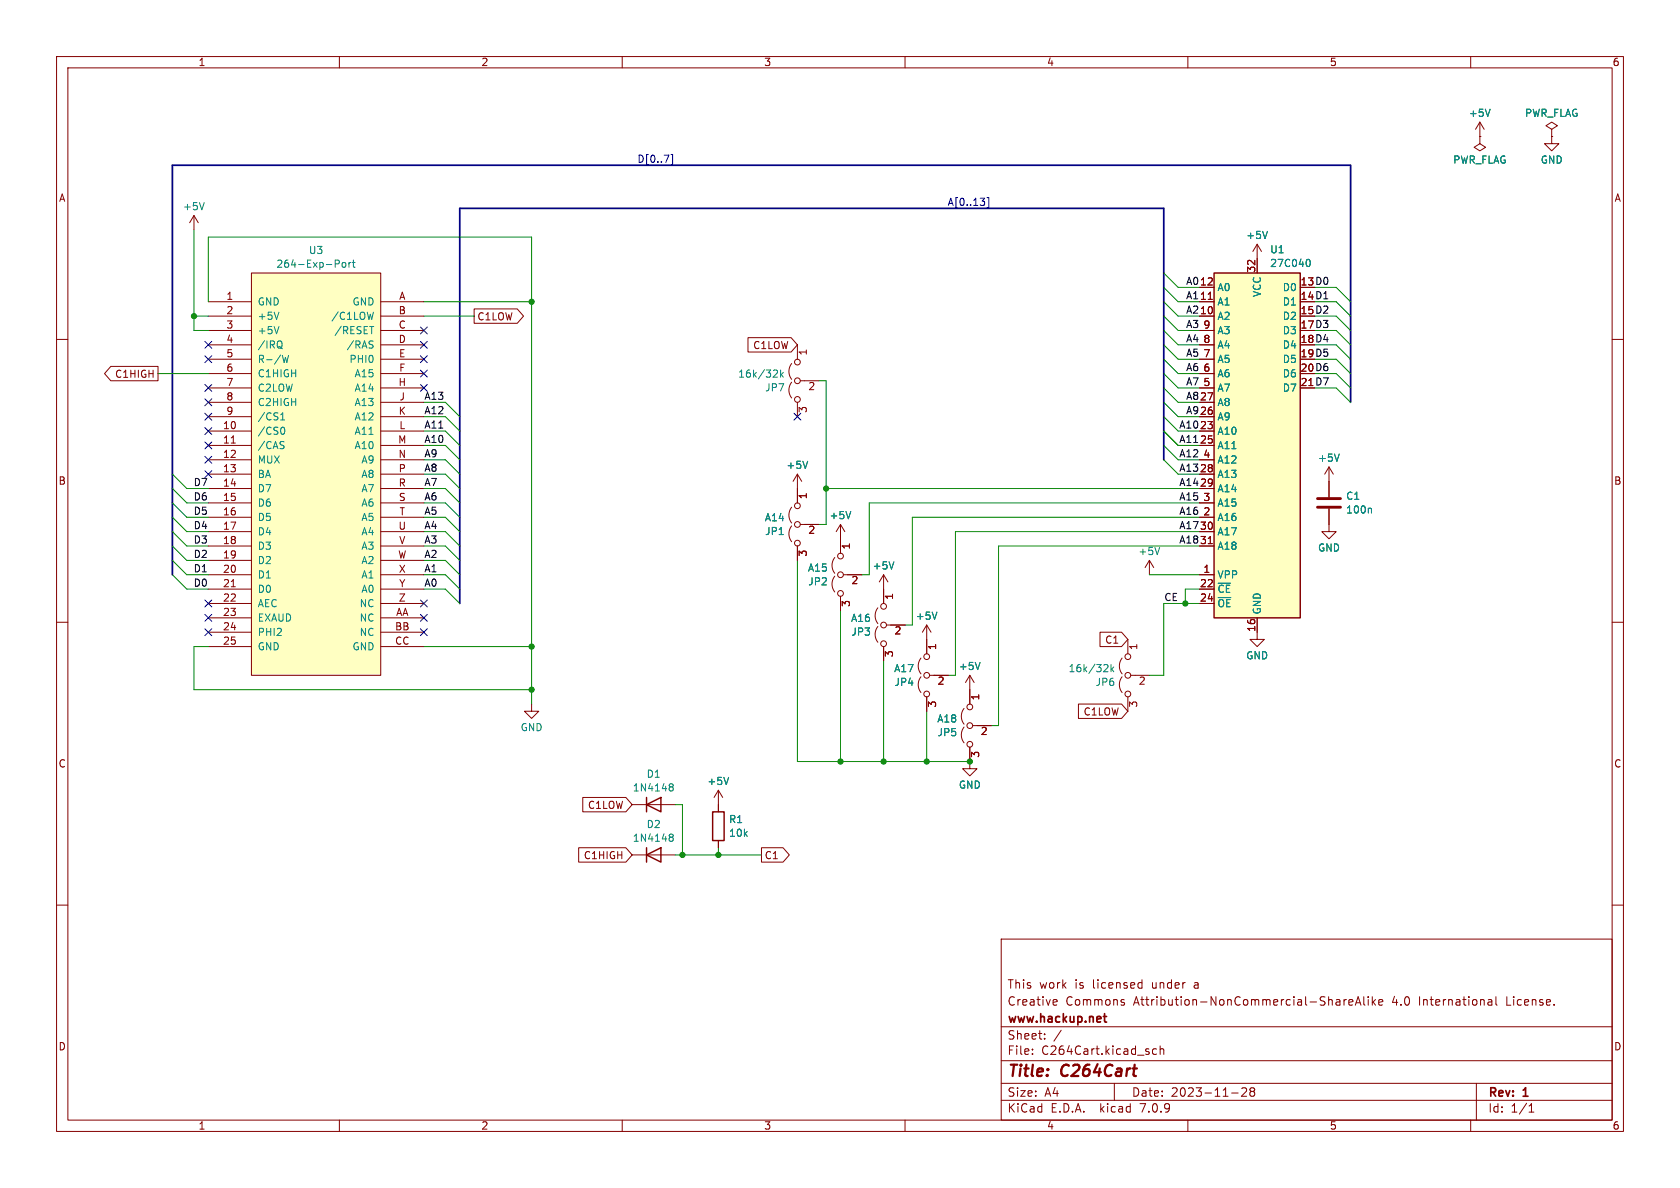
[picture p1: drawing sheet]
<svg xmlns="http://www.w3.org/2000/svg" width="297mm" height="210mm" viewBox="0 0 297 210" stroke-linecap="round" stroke-linejoin="round" font-family="sans-serif">
<g fill="none" stroke="#840000" stroke-width=".18">
<path d="M10 10h277v190h-277zM12 12h273v186h-273zM60 10v2M110 10v2M160 10v2M210 10v2M260 10v2M34.3 38.1l-.8 1.3M34.3 38.1v2.5M34.3 38.1l.8 1.3M261.6 24.1v1.3l1 .6-1 .7-1-.7 1-.6M261.6 24.1h.1"/>
<path d="M261.6 21.6l-.7 1.3M261.6 21.6v2.5M261.6 21.6l.8 1.3M274.3 24.1v1.3h1.3l-1.3 1.3-1.3-1.3h1.3M274.3 22.9l1-.7-1-.6-1 .6 1 .7v1.2M274.3 24.1h.1M10 60h2M36.8 53.3h7.6M36.8 55.9h7.6M36.8 58.4h7.6M44.4 48.3h22.9v71.1h-22.9zM67.3 53.3h7.6"/>
<path d="M67.3 55.9h7.6M67.3 58.4h7.6M83.8 54.6h7.6l1.2 1.3-1.2 1.3h-7.6zM132.2 59.7h7.7l1.1 1.3-1.1 1.2h-7.7zM212.1 53.3h2.5M212.1 55.9h2.5M212.1 58.4h2.5M212.1 50.8h2.5M213.6 52.9h.7M222.2 43.2v5.1M222.2 43.2l-.7 1.3M222.2 43.2l.8 1.3"/>
<path d="M285 60h2M19.6 64.8h8.3v2.5h-8.3l-1.1-1.3zM36.8 76.2h7.6M36.8 78.7h7.6M36.8 61h7.6M36.8 63.5h7.6M36.8 66h7.6M36.8 68.6h7.6M36.8 71.1h7.6M36.8 73.7h7.6M40.9 78.3h.7M67.3 76.2h7.6"/>
<path d="M67.3 78.7h7.6M67.3 61h7.6M67.3 63.5h7.6M67.3 66h7.6M67.3 68.6h7.6M67.3 71.1h7.6M67.3 73.7h7.6M140 64.3a2.26 2.26 0 0 0 0 2.8M140 67.6a2.26 2.26 0 0 0 0 2.8M141 61v2.5M141 71.1v2.6M141.5 67.3h3.3"/>
<path d="M212.1 76.2h2.5M212.1 78.7h2.5M212.1 61h2.5M212.1 63.5h2.5M212.1 66h2.5M212.1 68.6h2.5M212.1 71.1h2.5M212.1 73.7h2.5M36.8 81.3h7.6M36.8 83.8h7.6M36.8 86.4h7.6M36.8 88.9h7.6"/>
<path d="M36.8 91.4h7.6M36.8 94h7.6M36.8 96.5h7.6M36.8 99.1h7.6M67.3 81.3h7.6M67.3 83.8h7.6M67.3 86.4h7.6M67.3 88.9h7.6M67.3 91.4h7.6M67.3 94h7.6M67.3 96.5h7.6M67.3 99.1h7.6"/>
<path d="M140 89.7a2.26 2.26 0 0 0 0 2.8M140 93a2.26 2.26 0 0 0 0 2.8M141 83.8l.7 1.3M141 83.8v5.1M141 96.5v2.6M141 83.8l-.8 1.3M141.5 92.7h3.3M147.6 98.6a2.26 2.26 0 0 0 0 2.7M148.6 92.7l.8 1.3M148.6 92.7v5.1M148.6 92.7l-.8 1.3M203.2 99.1l.8 1.2"/>
<path d="M203.2 99.1v2.5M203.2 99.1l-.8 1.2M212.1 81.3h2.5M212.1 83.8h2.5M212.1 86.4h2.5M212.1 88.9h2.5M212.1 91.4h2.5M212.1 94h2.5M212.1 96.5h2.5M213.6 96.1h.7M234.9 89.9v4.1h1.3l-1.3 1.3-1.2-1.3h1.2M234.9 82.6l-.7 1.2"/>
<path d="M234.9 82.6v5.3M234.9 82.6l.8 1.2M10 110h2M36.8 101.6h7.6M36.8 104.1h7.6M36.8 106.7h7.6M36.8 109.2h7.6M36.8 111.8h7.6M36.8 114.3h7.6M40.9 103.7h.7M67.3 101.6h7.6M67.3 104.1h7.6"/>
<path d="M67.3 106.7h7.6M67.3 109.2h7.6M67.3 111.8h7.6M67.3 114.3h7.6M147.6 101.9a2.26 2.26 0 0 0 0 2.7M148.6 105.4v2.6M149.1 101.6h3.3M155.2 107.4a2.26 2.26 0 0 0 0 2.8M155.2 110.7a2.26 2.26 0 0 0 0 2.8M156.2 101.6l.8 1.3M156.2 101.6v5.1M156.2 114.3v2.5"/>
<path d="M156.2 101.6l-.8 1.3M156.7 110.5h3.3M162.8 116.3a2.26 2.26 0 0 0 0 2.8M162.8 119.6a2.26 2.26 0 0 0 0 2.8M163.8 110.5v5.1M163.8 110.5l.8 1.3M163.8 110.5l-.7 1.3M164.3 119.4h3.3M171.4 119.4l.8 1.3M171.4 119.4v5.1M171.4 119.4l-.7 1.3M194.5 111.8h3.8l1.1 1.2-1.1 1.3h-3.8z"/>
<path d="M198.4 116.3a2.26 2.26 0 0 0 0 2.8M198.4 119.6a2.26 2.26 0 0 0 0 2.8M199.4 113v2.6M199.9 119.4h3.3M212.1 101.6h2.5M212.1 104.1h2.5M212.1 106.7h2.5M222.2 109.2v3.8h1.3l-1.3 1.3-1.2-1.3h1.2M285 110h2M94 124.5v1.2h1.2l-1.2 1.3-1.3-1.3h1.3M127 139.7v3.8M127 139.7l.8 1.3"/>
<path d="M127 139.7l-.8 1.3M163.8 123.2v2.5M170.4 125.2a2.26 2.26 0 0 0 0 2.8M170.4 128.5a2.26 2.26 0 0 0 0 2.8M171.4 132.1v3.8h1.3l-1.3 1.3-1.2-1.3h1.2M172 128.3h3.3M190.7 124.5h7.6l1.1 1.2-1.1 1.3h-7.6zM199.4 123.2v2.5M10 160h2M102.3 149.9h8.3l1.2 1.2-1.2 1.3h-8.3zM103 141h7.6l1.2 1.2-1.2 1.3h-7.6zM111.8 142.2h7.6"/>
<path d="M111.8 151.1h7.6M127 148.6v1.3M134.6 149.9h3.8l1.1 1.2-1.1 1.3h-3.8zM285 160h2M177 166h108v32h-108zM186.4 176.7l.4 .1 .1 .3-.7 .1M186.8 177.6l-.4 .1M198.4 177.2l.3 .1 .1 .2-.2 .2h-.3M198.4 176.7l.3 .1M201.5 173.7l.4 .1M201.9 173.2v1.5M201.9 174.6l-.4 .1"/>
<path d="M237.6 176.7v1M238 176.7l-.3 .1-.1 .2M238.5 177.2l.7-.1-.1-.3-.4-.1-.2 .2v.7h.6M239.6 177.7l.5-1.5 .5 1.5M239.7 177.3h.8M241.1 176.2v1.3l.2 .2M241.9 176.2v.1M241.9 176.7v1M242.6 176.2v1.5M242.7 177.1l.5 .6M243.2 176.7l-.6 .6M243.7 177.2l.8-.1-.1-.3-.4-.1-.3 .2 .1 .7h.6"/>
<path d="M263.1 177.6h.6M263.1 176.8h.6v.9M263.7 177.1l-.6 .1M264.5 176.2v1.3l.2 .2M60 198v2M110 198v2M160 198v2M177 194.5h108M177 191.5h108M177 187.5h108M177 181.5h108M182.5 186.3v.1"/>
<path d="M182.5 185.5v.1M184.7 183.6v.1M184.7 182.8v.1M187.6 182.1l-1.3 2M197 191.5v3M204.5 185.5l-.5-.1-.3 .3v.4l.2 .2h.6M205.1 185.5l.2-.1 .4 .1v.9M205.1 184.9v1.5M210 198v2M217.7 193.2h1.2M219.5 192.4l.6-.1 .2 .1 .1 .3-.9 1.1h.9M221.2 192.9l-.2-.2 .2-.4 .5 .1 .1 .2-.3 .3"/>
<path d="M221.2 192.9l-.2 .3v.3l.2 .3 .5-.1 .1-.2-.1-.4-.2-.2M221.2 192.9h.3M260 198v2M261 191.5v6.5M270.3 196.6h.9M270.3 195.5l.4-.4v1.5"/>
<circle cx="141" cy="70.6" r=".51"/>
<circle cx="141" cy="67.3" r=".51"/>
<circle cx="141" cy="64" r=".51"/>
<circle cx="141" cy="92.7" r=".51"/>
<circle cx="141" cy="89.4" r=".51"/>
<circle cx="141" cy="96" r=".51"/>
<circle cx="148.6" cy="98.3" r=".51"/>
<circle cx="148.6" cy="101.6" r=".51"/>
<circle cx="148.6" cy="104.9" r=".51"/>
<circle cx="156.2" cy="113.8" r=".51"/>
<circle cx="156.2" cy="110.5" r=".51"/>
<circle cx="156.2" cy="107.2" r=".51"/>
<circle cx="163.8" cy="119.4" r=".51"/>
<circle cx="163.8" cy="116.1" r=".51"/>
<circle cx="199.4" cy="116.1" r=".51"/>
<circle cx="199.4" cy="119.4" r=".51"/>
<circle cx="163.8" cy="122.7" r=".51"/>
<circle cx="171.5" cy="125" r=".51"/>
<circle cx="171.5" cy="128.3" r=".51"/>
<circle cx="171.5" cy="131.6" r=".51"/>
<circle cx="199.4" cy="122.7" r=".51"/>
</g>
<path d="M195.1 179.7h.5M195.3 179.2v1.3l.3 .2" fill="none" stroke="#840000" stroke-width=".3"/>
<g fill="none" stroke="#008484" stroke-width=".18">
<path d="M263.4 19.3l-.4 1.3M36.1 35.8l-.4 1.3M49.3 55.2l-.4 1.3M49.3 57.7l-.4 1.3M59.8 46l.2 .2-.1 .3-.1 .1M60.6 46.5l.3-.1 .2 .2v.4l-.2 .2h-.3l-.1-.2zM61.7 46.4v.8M62 46.4l-.3 .2M62.3 46.4h.5M62.5 46v1.1l.3 .1M65.3 57.7h.8M66 55.2l-.3 1.3"/>
<path d="M224.1 40.9l-.5 1.3M231.1 45.9l.1-.1a.68 .68 0 0 1 .4 .7 .68 .68 0 0 1-.4 .6h-.1M49.5 61.3l.2 .2M49.6 60.3h.1a.9 .9 0 0 1 0 1.2M49.6 74.2h.7M49.6 73.3l.4-.3v1.2M49.7 61.5l.2 .2M49.7 61.5h-.1M49.9 75.5a.68 .68 0 0 1 .5 .6 .68 .68 0 0 1-.5 .7M49.9 62.8l.3 1.3 .3-.9 .2 .9 .3-1.3M50 78l.2 .1M50.1 78.8l.1 .2-.1 .3"/>
<path d="M65.8 60.3h.2M65.8 61l.2 .2-.2 .3M137.2 65.4l.3 .2-.1 .4-.7 .7h.8M138 65.4v1.3M138.1 66.2l.4 .5M138.5 65.8l-.5 .5M142.8 81.5l-.4 1.3M150.4 90.4l-.4 1.3M158 99.3l-.4 1.3M205 96.8l-.4 1.2M236.8 80.3l-.5 1.2M242.3 89.8l.2 .2v.7"/>
<path d="M165.6 108.2l-.4 1.3M173.3 117.1l-.5 1.3M195.6 117.5l.3 .2-.1 .3-.7 .7h.8M196.4 117.5v1.2M196.5 118.3l.4 .4M196.9 117.9l-.5 .5M118.4 139l.1 .1M118.4 138.6h.4l.2 .1v.2l-.2 .2M118.5 139.1h.3M118.5 139.1l-.1 .1M118.8 139.1l.2 .2v.4l-.2 .1h-.4M128.8 137.4l-.4 1.3"/>
<path d="M118.4 147.5l.4-.1 .2 .2v.2l-.2 .2M118.4 147.9l.1 .1M118.5 148h.3M118.5 148l-.1 .1M118.8 148l.2 .2v.4l-.2 .1h-.4"/>
</g>
<g fill="#ffffc2" stroke="#ffffc2" stroke-width=".18">
<path d="M44.4 48.3h22.9v71.1h-22.9z"/>
<path d="M214.6 48.3h15.3v60.9h-15.3z"/>
</g>
<path d="M214.6 48.3h15.3v60.9h-15.3zM114.3 142.2l2.5-1.2v2.5zM114.3 151.1l2.5-1.2v2.5zM114.3 141v2.5M114.3 149.9v2.5M126 143.5h2v5.1h-2z" fill="none" stroke="#840000" stroke-width=".25"/>
<path d="M232.9 89.7h4.1M232.9 88.1h4.1" fill="none" stroke="#840000" stroke-width=".51"/>
<g fill="none" stroke="#000084" stroke-width=".18">
<path d="M118.6 27.3h.3v1.8h-.3M173.3 35h.8l-.5 .5M174 35.7v.5M174.5 34.9h.3v1.8h-.3M74.3 57.8l1.2 1.2M75.5 57.8l-1.2 1.2M36.2 60.4l1.2 1.2M36.2 62.9l1.2 1.2M36.2 70.5l1.2 1.2M36.2 73.1l1.2 1.2M36.2 75.6l1.2 1.2M36.2 68l1.2 1.2"/>
<path d="M36.2 78.1l1.2 1.2M37.4 60.4l-1.2 1.2M37.4 62.9l-1.2 1.2M37.4 70.5l-1.2 1.2M37.4 73.1l-1.2 1.2M37.4 75.6l-1.2 1.2M37.4 68l-1.2 1.2M37.4 78.1l-1.2 1.2M74.3 65.4l1.2 1.2M74.3 68l1.2 1.2M74.3 62.9l1.2 1.2M74.3 60.4l1.2 1.2"/>
<path d="M75.5 65.4l-1.2 1.2M75.5 68l-1.2 1.2M75.5 62.9l-1.2 1.2M75.5 60.4l-1.2 1.2M140.4 73.1l1.2 1.2M141.6 73.1l-1.2 1.2M36.2 83.2l1.2 1.2M36.2 80.7l1.2 1.2M37.4 83.2l-1.2 1.2M37.4 80.7l-1.2 1.2M36.2 106.1l1.2 1.2M36.2 108.6l1.2 1.2"/>
<path d="M36.2 111.2l1.2 1.2M37.4 106.1l-1.2 1.2M37.4 108.6l-1.2 1.2M37.4 111.2l-1.2 1.2M74.3 108.6l1.2 1.2M74.3 111.2l1.2 1.2M74.3 106.1l1.2 1.2M75.5 108.6l-1.2 1.2M75.5 111.2l-1.2 1.2M75.5 106.1l-1.2 1.2"/>
</g>
<path d="M238.8 71.1v-41.9h-208.3v72.4M205.7 81.3v-44.5h-124.4v69.9" fill="none" stroke="#000084" stroke-width=".3"/>
<g fill="none" stroke="#008400" stroke-width=".18">
<path d="M34.3 40.6v17.8h2.5M34.3 55.9h2.5M36.8 53.3v-11.4h57.2v82.6M74.9 55.9h8.9M74.9 53.3h19.1M205.7 55.9l2.6 2.5h3.8M205.7 53.3l2.6 2.6h3.8M205.7 50.8l2.6 2.5h3.8M205.7 48.3l2.6 2.5h3.8M205.7 58.4l2.6 2.6h3.8M232.4 58.4h3.8l2.6 2.6M232.4 55.9h3.8l2.6 2.5"/>
<path d="M232.4 53.3h3.8l2.6 2.6M232.4 50.8h3.8l2.6 2.5M27.9 66h8.9M74.9 73.7h3.8l2.6 2.5M74.9 78.7h3.8l2.6 2.6M74.9 76.2h3.8l2.6 2.5M74.9 71.1h3.8l2.6 2.6M144.8 67.3h1.2v25.4h-1.2M205.7 71.1l2.6 2.6h3.8M205.7 76.2l2.6 2.5h3.8M205.7 73.7l2.6 2.5h3.8M205.7 78.7l2.6 2.6h3.8"/>
<path d="M205.7 63.5l2.6 2.5h3.8M205.7 66l2.6 2.6h3.8M205.7 61l2.6 2.5h3.8M205.7 68.6l2.6 2.5h3.8M232.4 66h3.8l2.6 2.6M232.4 68.6h3.8l2.6 2.5M232.4 63.5h3.8l2.6 2.5M232.4 61h3.8l2.6 2.5M30.5 99.1l2.5 2.5h3.8M30.5 88.9l2.5 2.5h3.8M30.5 96.5l2.5 2.6h3.8M30.5 91.4l2.5 2.6h3.8"/>
<path d="M30.5 94l2.5 2.5h3.8M30.5 86.4l2.5 2.5h3.8M30.5 83.8l2.5 2.6h3.8M74.9 91.4h3.8l2.6 2.6M74.9 81.3h3.8l2.6 2.5M74.9 83.8h3.8l2.6 2.6M74.9 99.1h3.8l2.6 2.5M74.9 94h3.8l2.6 2.5M74.9 96.5h3.8l2.6 2.6M74.9 88.9h3.8l2.6 2.5M74.9 86.4h3.8l2.6 2.5M141 99.1v35.5h30.4"/>
<path d="M146 86.4h66.1M205.7 81.3l2.6 2.5h3.8M212.1 88.9h-58.4v12.7h-1.3M212.1 94h-43.2v25.4h-1.3M212.1 91.4h-50.8v19.1h-1.3M212.1 96.5h-35.6v31.8h-1.2M30.5 101.6l2.5 2.5h3.8M36.8 114.3h-2.5v7.6h59.7M74.9 101.6h3.8l2.6 2.5M74.9 104.1h3.8l2.6 2.6M74.9 114.3h19.1M148.6 108v26.6"/>
<path d="M156.2 116.8v17.8M203.2 101.6h8.9M212.1 106.7h-6.4v12.7h-2.5M212.1 104.1h-2.6v2.6M163.8 125.7v8.9M119.4 151.1h15.2M119.4 142.2h1.2v8.9M127 149.9v1.2"/>
</g>
<g fill="#008400" stroke="#008400" stroke-width=".18">
<circle cx="34.3" cy="55.9" r=".46"/>
<circle cx="94" cy="53.3" r=".46"/>
<circle cx="148.6" cy="134.6" r=".46"/>
<circle cx="127" cy="151.1" r=".46"/>
<circle cx="156.2" cy="134.6" r=".46"/>
<circle cx="94" cy="114.3" r=".46"/>
<circle cx="94" cy="121.9" r=".46"/>
<circle cx="163.8" cy="134.6" r=".46"/>
<circle cx="120.6" cy="151.1" r=".46"/>
<circle cx="209.5" cy="106.7" r=".46"/>
<circle cx="171.4" cy="134.6" r=".46"/>
<circle cx="146" cy="86.4" r=".46"/>
</g>
<g font-size="2.8" fill="#840000">
<text x="178" y="190.9">Title:</text>
<text x="187.7" y="190.9">C264Cart</text>
</g>
<g font-size="2.1" fill="#840000">
<text x="178" y="178">Creative</text>
<text x="178" y="175">This</text>
<text x="183.7" y="175">work</text>
<text x="188.4" y="178">Commons</text>
<text x="190.1" y="175">is</text>
<text x="193.3" y="175">licensed</text>
<text x="200.5" y="178">Attribution-NonCommercial-ShareAlike</text>
<text x="203.9" y="175">under</text>
<text x="211.5" y="175">a</text>
<text x="246.3" y="178">4.0</text>
<text x="251.1" y="178">International</text>
<text x="266.7" y="178">License.</text>
<text x="178" y="184">Sheet:</text>
<text x="178" y="181.2">www.hackup.net</text>
<text x="178" y="186.7">File:</text>
<text x="184.1" y="186.7">C264Cart.kicad_sch</text>
<text x="178" y="196.9">KiCad</text>
<text x="178" y="194.1">Size:</text>
<text x="184.7" y="194.1">A4</text>
<text x="185.7" y="196.9">E.D.A.</text>
<text x="194.6" y="196.9">kicad</text>
<text x="200" y="194.1">Date:</text>
<text x="201.8" y="196.9">7.0.9</text>
<text x="207" y="194.1">2023-11-28</text>
<text x="263" y="194.3">Rev:</text>
<text x="263" y="196.9">Id:</text>
<text x="267.1" y="196.9">1/1</text>
<text x="269.4" y="194.3">1</text>
</g>
<g font-size="1.8" fill="#840000">
<text x="35" y="11.9">1</text>
<text x="85" y="11.9">2</text>
<text x="135" y="11.9">3</text>
<text x="185" y="11.9">4</text>
<text x="235" y="11.9">5</text>
<text x="285" y="11.9">6</text>
<text x="10.3" y="35.9">A</text>
<text x="285.3" y="35.9">A</text>
<text x="39.9" y="53.1">1</text>
<text x="70.5" y="53.1">A</text>
<text x="212" y="53.1">11</text>
<text x="212" y="50.5">12</text>
<text x="222" y="48.3" transform="rotate(-90 222 48.3)">32</text>
<text x="229.8" y="50.5">13 D0</text>
<text x="229.8" y="53.1">14 D1</text>
<text x="229.8" y="50.5">13</text>
<text x="229.8" y="53.1">14</text>
<text x="39.9" y="55.6">2</text>
<text x="39.9" y="58.2">3</text>
<text x="70.4" y="55.6">B</text>
<text x="70.4" y="58.2">C</text>
<text x="84.3" y="56.8">C1LOW</text>
<text x="212" y="55.6">10</text>
<text x="212.7" y="58.2">9</text>
<text x="229.8" y="55.6">15 D2</text>
<text x="229.8" y="58.2">17 D3</text>
<text x="229.8" y="55.6">15</text>
<text x="229.8" y="58.2">17</text>
<text x="39.9" y="60.7">4</text>
<text x="39.9" y="63.2">5</text>
<text x="39.9" y="65.8">6</text>
<text x="70.4" y="60.7">D</text>
<text x="70.4" y="63.2">E</text>
<text x="70.5" y="65.8">F</text>
<text x="133" y="61.9">C1LOW</text>
<text x="143" y="62.9" transform="rotate(-90 143 62.9)">1</text>
<text x="212.7" y="65.8">6</text>
<text x="212.7" y="63.2">7</text>
<text x="212.7" y="60.7">8</text>
<text x="229.8" y="60.7">18 D4</text>
<text x="229.8" y="63.2">19 D5</text>
<text x="229.8" y="65.8">20 D6</text>
<text x="229.8" y="60.7">18</text>
<text x="229.8" y="63.2">19</text>
<text x="229.8" y="65.8">20</text>
<text x="20.2" y="67">C1HIGH</text>
<text x="39.9" y="68.3">7</text>
<text x="39.9" y="70.9">8</text>
<text x="70.4" y="68.3">H</text>
<text x="70.5" y="70.9">J</text>
<text x="142.8" y="69.3">2</text>
<text x="212" y="70.9">27</text>
<text x="212.7" y="68.3">5</text>
<text x="229.8" y="68.3">21 D7</text>
<text x="229.8" y="68.3">21</text>
<text x="39.3" y="75.9">10</text>
<text x="39.9" y="73.4">9</text>
<text x="70.4" y="73.4">K</text>
<text x="70.5" y="75.9">L</text>
<text x="143" y="73.1" transform="rotate(-90 143 73.1)">3</text>
<text x="212" y="75.9">23</text>
<text x="212" y="73.4">26</text>
<text x="39.3" y="78.5">11</text>
<text x="39.3" y="81">12</text>
<text x="39.3" y="83.6">13</text>
<text x="70.3" y="78.5">M</text>
<text x="70.4" y="81">N</text>
<text x="70.4" y="83.6">P</text>
<text x="212" y="78.5">25</text>
<text x="212" y="83.6">28</text>
<text x="212.7" y="81">4</text>
<text x="10.3" y="85.9">B</text>
<text x="39.3" y="86.1">14</text>
<text x="39.3" y="88.6">15</text>
<text x="70.4" y="86.1">R</text>
<text x="70.4" y="88.6">S</text>
<text x="143" y="88.3" transform="rotate(-90 143 88.3)">1</text>
<text x="212" y="86.1">29</text>
<text x="212.7" y="88.6">3</text>
<text x="285.3" y="85.9">B</text>
<text x="39.3" y="91.2">16</text>
<text x="39.3" y="93.7">17</text>
<text x="70.4" y="93.7">U</text>
<text x="70.5" y="91.2">T</text>
<text x="142.8" y="94.7">2</text>
<text x="212" y="93.7">30</text>
<text x="212.7" y="91.2">2</text>
<text x="39.3" y="96.3">18</text>
<text x="39.3" y="98.8">19</text>
<text x="39.3" y="101.3">20</text>
<text x="70.3" y="98.8">W</text>
<text x="70.4" y="101.3">X</text>
<text x="70.5" y="96.3">V</text>
<text x="143" y="98.5" transform="rotate(-90 143 98.5)">3</text>
<text x="150.6" y="97.2" transform="rotate(-90 150.6 97.2)">1</text>
<text x="212" y="96.3">31</text>
<text x="212.7" y="101.3">1</text>
<text x="39.3" y="103.9">21</text>
<text x="39.3" y="106.4">22</text>
<text x="70.4" y="106.4">Z</text>
<text x="70.5" y="103.9">Y</text>
<text x="150.4" y="103.6">2</text>
<text x="150.6" y="107.4" transform="rotate(-90 150.6 107.4)">3</text>
<text x="158.2" y="106.1" transform="rotate(-90 158.2 106.1)">1</text>
<text x="212" y="103.9">22</text>
<text x="212" y="106.4">24</text>
<text x="39.3" y="109">23</text>
<text x="39.3" y="111.5">24</text>
<text x="69.7" y="111.5">BB</text>
<text x="69.9" y="109">AA</text>
<text x="158" y="112.5">2</text>
<text x="195.3" y="114">C1</text>
<text x="222" y="111.8" transform="rotate(-90 222 111.8)">16</text>
<text x="39.3" y="114">25</text>
<text x="69.7" y="114">CC</text>
<text x="158.2" y="116.3" transform="rotate(-90 158.2 116.3)">3</text>
<text x="165.8" y="115" transform="rotate(-90 165.8 115)">1</text>
<text x="201.4" y="115" transform="rotate(-90 201.4 115)">1</text>
<text x="165.7" y="121.4">2</text>
<text x="165.8" y="125.2" transform="rotate(-90 165.8 125.2)">3</text>
<text x="173.4" y="123.9" transform="rotate(-90 173.4 123.9)">1</text>
<text x="201.2" y="121.4">2</text>
<text x="201.4" y="125.2" transform="rotate(-90 201.4 125.2)">3</text>
<text x="173.3" y="130.3">2</text>
<text x="191.5" y="126.7">C1LOW</text>
<text x="10.3" y="135.9">C</text>
<text x="173.4" y="134.1" transform="rotate(-90 173.4 134.1)">3</text>
<text x="285.3" y="135.9">C</text>
<text x="103.8" y="143.2">C1LOW</text>
<text x="103.1" y="152.1">C1HIGH</text>
<text x="135.1" y="152.1">C1</text>
<text x="10.3" y="185.9">D</text>
<text x="285.3" y="185.9">D</text>
<text x="35" y="199.9">1</text>
<text x="85" y="199.9">2</text>
<text x="135" y="199.9">3</text>
<text x="185" y="199.9">4</text>
<text x="235" y="199.9">5</text>
<text x="285" y="199.9">6</text>
</g>
<g font-size="1.8" fill="#008484">
<text x="259.6" y="20.9">+5V</text>
<text x="269.5" y="20.9">PWR_FLAG</text>
<text x="256.8" y="29.1">PWR_FLAG</text>
<text x="272.3" y="29.1">GND</text>
<text x="32.3" y="37.4">+5V</text>
<text x="48.8" y="47.5">264-Exp-Port</text>
<text x="54.5" y="45.1">U3</text>
<text x="220.2" y="42.5">+5V</text>
<text x="224.5" y="45">U1</text>
<text x="224.5" y="47.4">27C040</text>
<text x="215.1" y="51.7">A0</text>
<text x="223.1" y="52.6" transform="rotate(-90 223.1 52.6)">VCC</text>
<text x="226.7" y="51.7">D0</text>
<text x="45.5" y="54.2">GND</text>
<text x="45.5" y="56.7">+5V</text>
<text x="45.5" y="59.3">+5V</text>
<text x="58.5" y="56.7">/C1LOW</text>
<text x="59" y="59.3">/RESET</text>
<text x="62.2" y="54.2">GND</text>
<text x="215.1" y="56.7">A2</text>
<text x="215.1" y="54.2">A1</text>
<text x="215.1" y="59.3">A3</text>
<text x="226.7" y="54.2">D1</text>
<text x="226.7" y="56.7">D2</text>
<text x="226.7" y="59.3">D3</text>
<text x="45.5" y="61.8">/IRQ</text>
<text x="45.5" y="64.4">R-/W</text>
<text x="61.2" y="61.8">/RAS</text>
<text x="61.7" y="64.4">PHI0</text>
<text x="215.1" y="64.4">A5</text>
<text x="215.1" y="61.8">A4</text>
<text x="226.7" y="61.8">D4</text>
<text x="226.7" y="64.4">D5</text>
<text x="45.5" y="66.9">C1HIGH</text>
<text x="45.5" y="69.4">C2LOW</text>
<text x="45.5" y="72">C2HIGH</text>
<text x="62.6" y="66.9">A15</text>
<text x="62.6" y="69.4">A14</text>
<text x="62.6" y="72">A13</text>
<text x="130.4" y="67">16k/32k</text>
<text x="135.2" y="69.4">JP7</text>
<text x="215.1" y="72">A8</text>
<text x="215.1" y="69.4">A7</text>
<text x="215.1" y="66.9">A6</text>
<text x="226.7" y="66.9">D6</text>
<text x="226.7" y="69.4">D7</text>
<text x="45.5" y="77.1">/CS0</text>
<text x="45.5" y="74.5">/CS1</text>
<text x="62.6" y="74.5">A12</text>
<text x="62.6" y="77.1">A11</text>
<text x="215.1" y="77.1">A10</text>
<text x="215.1" y="74.5">A9</text>
<text x="45.5" y="79.6">/CAS</text>
<text x="45.5" y="82.1">MUX</text>
<text x="62.6" y="79.6">A10</text>
<text x="63.8" y="82.1">A9</text>
<text x="138.9" y="83.1">+5V</text>
<text x="215.1" y="79.6">A11</text>
<text x="215.1" y="82.1">A12</text>
<text x="232.9" y="81.8">+5V</text>
<text x="45.5" y="84.7">BA</text>
<text x="45.5" y="87.2">D7</text>
<text x="45.5" y="89.8">D6</text>
<text x="63.8" y="84.7">A8</text>
<text x="63.8" y="87.2">A7</text>
<text x="63.8" y="89.8">A6</text>
<text x="215.1" y="84.7">A13</text>
<text x="215.1" y="87.2">A14</text>
<text x="215.1" y="89.8">A15</text>
<text x="237.9" y="88.6">C1</text>
<text x="45.5" y="92.3">D5</text>
<text x="45.5" y="94.8">D4</text>
<text x="63.8" y="92.3">A5</text>
<text x="63.8" y="94.8">A4</text>
<text x="135.1" y="92.4">A14</text>
<text x="135.2" y="94.8">JP1</text>
<text x="146.6" y="92">+5V</text>
<text x="215.1" y="92.3">A16</text>
<text x="215.1" y="94.8">A17</text>
<text x="237.9" y="91">100n</text>
<text x="45.5" y="97.4">D3</text>
<text x="45.5" y="99.9">D2</text>
<text x="63.8" y="97.4">A3</text>
<text x="63.8" y="99.9">A2</text>
<text x="142.7" y="101.3">A15</text>
<text x="154.2" y="100.9">+5V</text>
<text x="201.2" y="98.3">+5V</text>
<text x="215.1" y="97.4">A18</text>
<text x="232.9" y="97.7">GND</text>
<text x="45.5" y="102.5">D1</text>
<text x="45.5" y="105">D0</text>
<text x="45.5" y="107.5">AEC</text>
<text x="63.5" y="107.5">NC</text>
<text x="63.8" y="102.5">A1</text>
<text x="63.8" y="105">A0</text>
<text x="142.8" y="103.7">JP2</text>
<text x="215.1" y="102.5">VPP</text>
<text x="215.1" y="105">~{CE}</text>
<text x="215.1" y="107.5">~{OE}</text>
<text x="45.5" y="110.1">EXAUD</text>
<text x="45.5" y="112.6">PHI2</text>
<text x="63.5" y="110.1">NC</text>
<text x="63.5" y="112.6">NC</text>
<text x="150.4" y="110.1">A16</text>
<text x="150.4" y="112.6">JP3</text>
<text x="161.8" y="109.8">+5V</text>
<text x="223.1" y="108.7" transform="rotate(-90 223.1 108.7)">GND</text>
<text x="45.5" y="115.2">GND</text>
<text x="62.2" y="115.2">GND</text>
<text x="158" y="119">A17</text>
<text x="169.4" y="118.7">+5V</text>
<text x="188.8" y="119">16k/32k</text>
<text x="220.2" y="116.8">GND</text>
<text x="158" y="121.5">JP4</text>
<text x="193.6" y="121.5">JP6</text>
<text x="91.9" y="129.5">GND</text>
<text x="165.6" y="127.9">A18</text>
<text x="165.7" y="130.3">JP5</text>
<text x="114.2" y="137.7">D1</text>
<text x="111.8" y="140.1">1N4148</text>
<text x="125" y="139">+5V</text>
<text x="169.4" y="139.6">GND</text>
<text x="111.8" y="149">1N4148</text>
<text x="114.2" y="146.6">D2</text>
<text x="128.8" y="145.7">R1</text>
<text x="128.8" y="148.1">10k</text>
</g>
<g font-size="1.8" fill="#000084">
<text x="112.6" y="28.9">D[0..7]</text>
<text x="167.4" y="36.5">A[0..13]</text>
</g>
<g font-size="1.8">
<text x="209.6" y="53">A111</text>
<text x="209.6" y="50.5">A012</text>
<text x="209.6" y="55.5">A210</text>
<text x="209.6" y="58.1">A3</text>
<text x="209.6" y="63.2">A5</text>
<text x="209.6" y="60.6">A4</text>
<text x="209.6" y="65.7">A6</text>
<text x="74.9" y="70.8">A13</text>
<text x="209.6" y="68.2">A7</text>
<text x="209.6" y="70.8">A827</text>
<text x="74.9" y="73.3">A12</text>
<text x="74.9" y="75.9">A11</text>
<text x="208.4" y="75.9">A10</text>
<text x="209.6" y="73.3">A926</text>
<text x="74.9" y="83.5">A8</text>
<text x="74.9" y="78.4">A10</text>
<text x="74.9" y="80.9">A9</text>
<text x="208.4" y="83.5">A13</text>
<text x="208.4" y="78.4">A11</text>
<text x="208.4" y="80.9">A12</text>
<text x="34.1" y="86">D7</text>
<text x="34.1" y="88.6">D6</text>
<text x="74.9" y="86">A7</text>
<text x="74.9" y="88.6">A6</text>
<text x="208.4" y="86">A14</text>
<text x="208.4" y="88.6">A15</text>
<text x="34.1" y="91.1">D5</text>
<text x="34.1" y="93.6">D4</text>
<text x="74.9" y="91.1">A5</text>
<text x="74.9" y="93.6">A4</text>
<text x="208.4" y="91.1">A16</text>
<text x="208.4" y="93.6">A17</text>
<text x="34.1" y="101.3">D1</text>
<text x="34.1" y="98.7">D2</text>
<text x="34.1" y="96.2">D3</text>
<text x="74.9" y="101.3">A1</text>
<text x="74.9" y="98.7">A2</text>
<text x="74.9" y="96.2">A3</text>
<text x="208.4" y="96.2">A18</text>
<text x="34.1" y="103.8">D0</text>
<text x="74.9" y="103.8">A0</text>
<text x="205.7" y="106.3">CE</text>
</g>
</svg>
